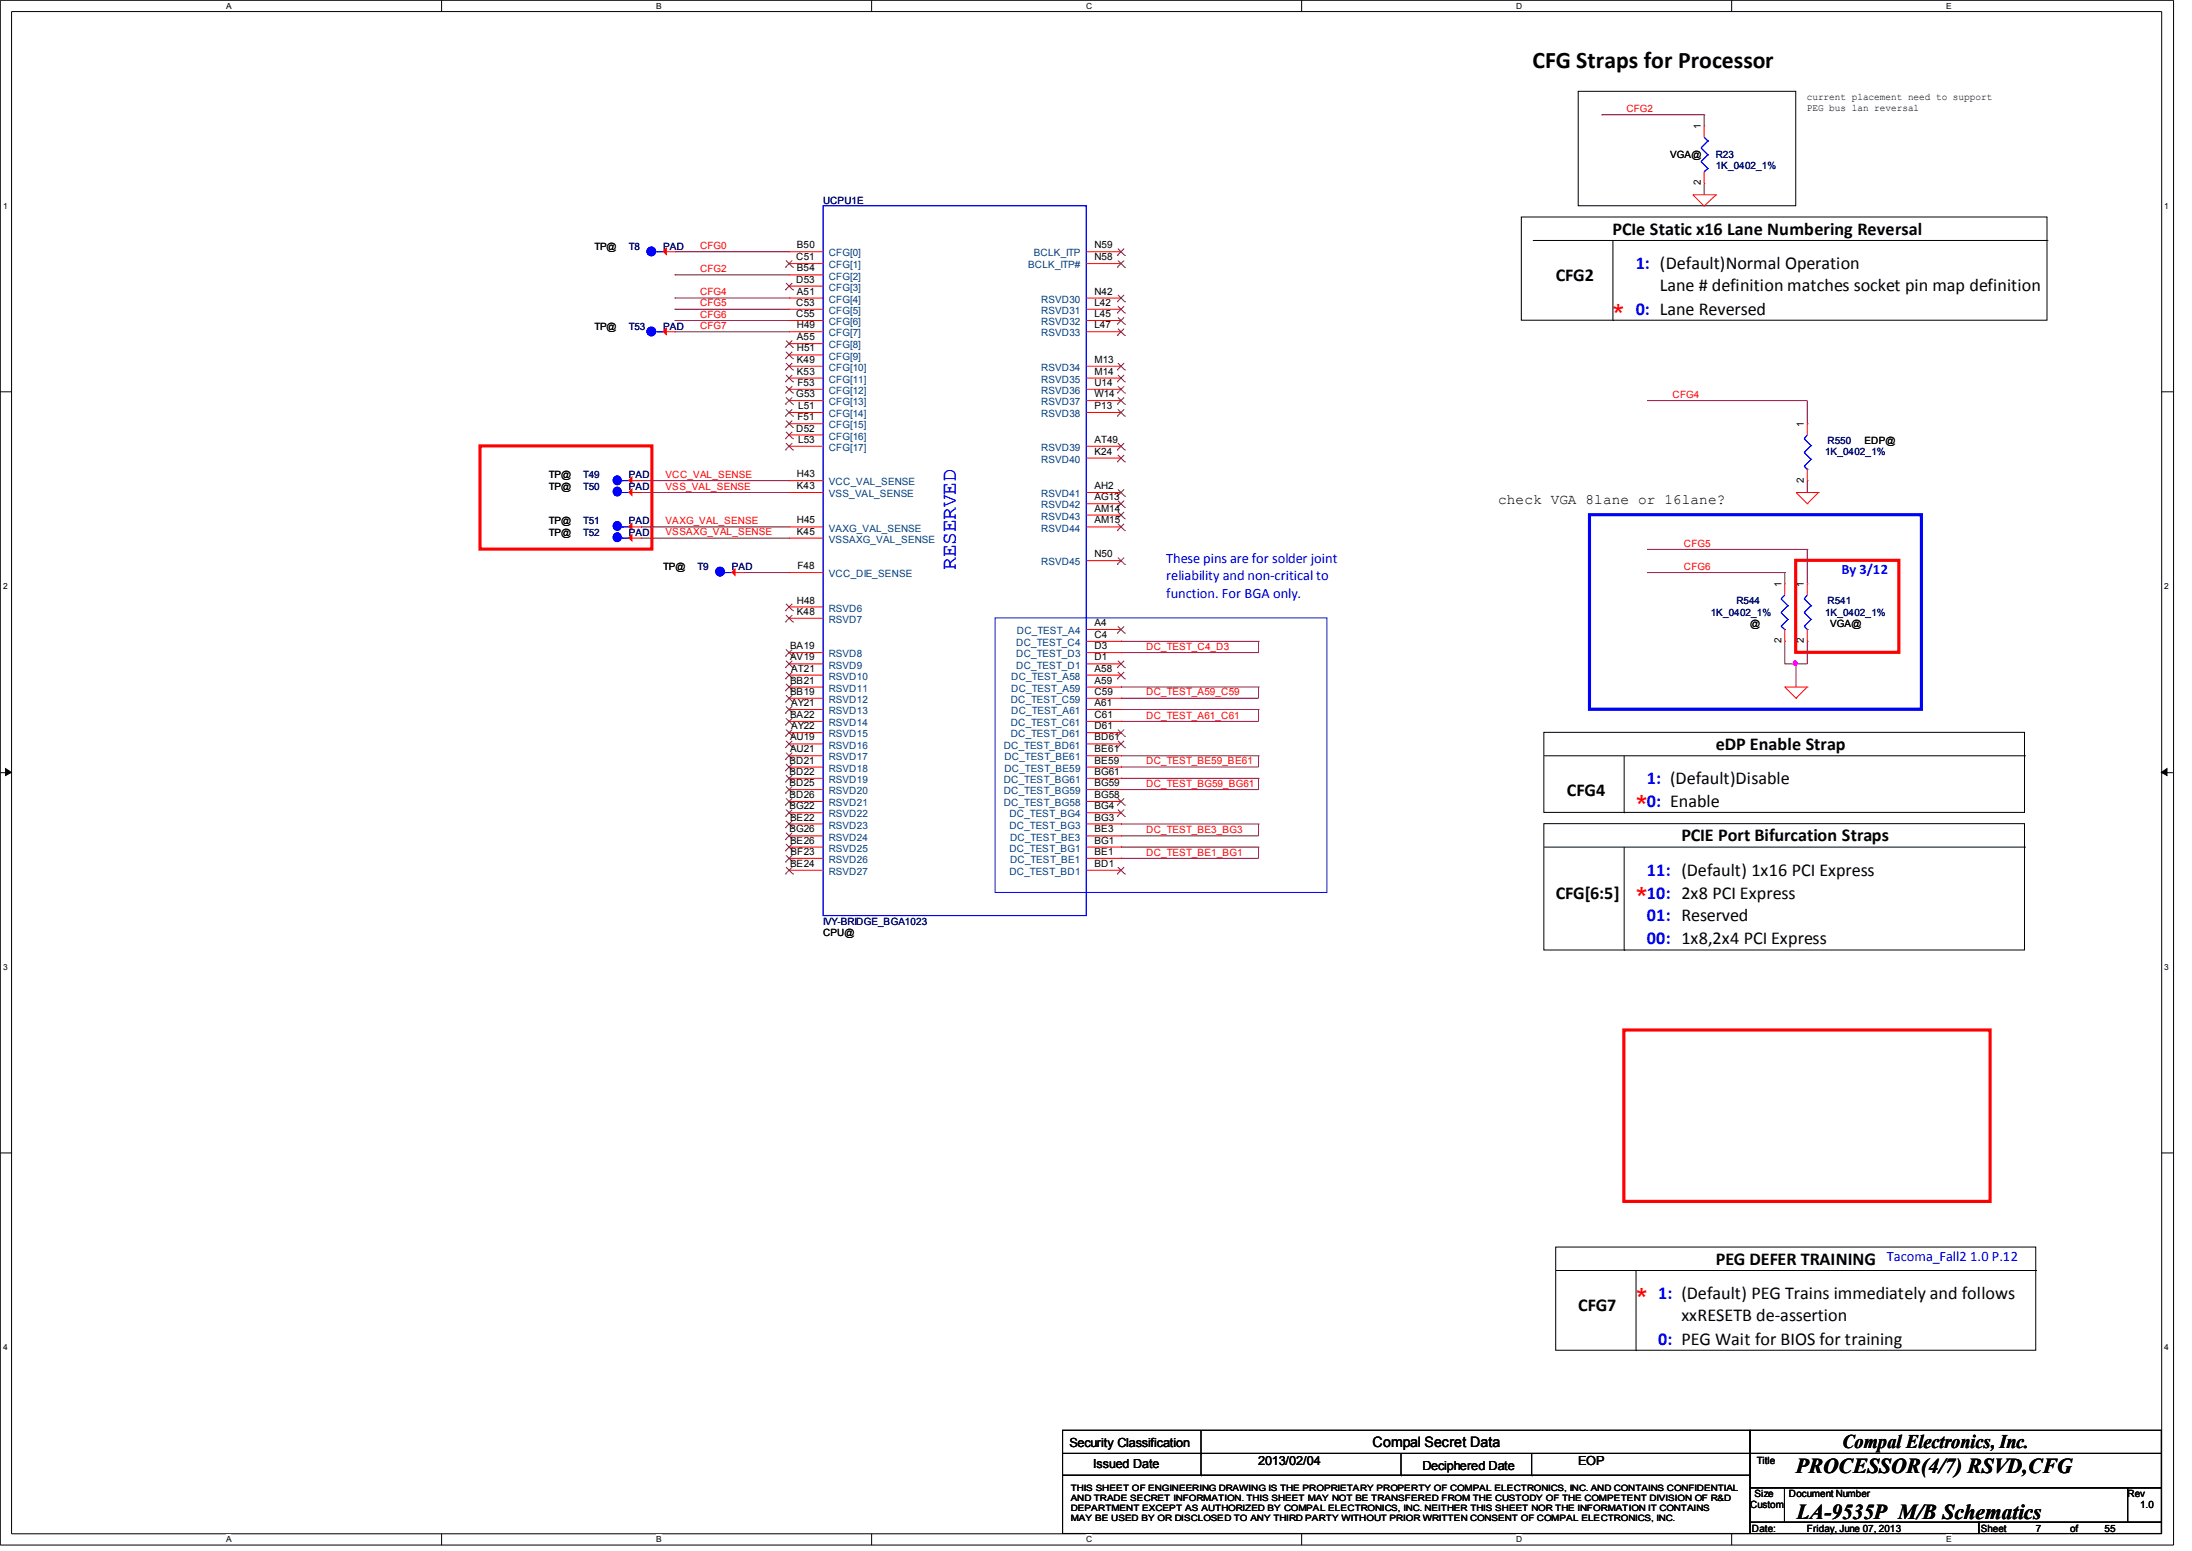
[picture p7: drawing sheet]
<svg xmlns="http://www.w3.org/2000/svg" width="297mm" height="210mm" viewBox="0 0 297 210" stroke-linecap="round" stroke-linejoin="round" font-family="sans-serif">
<path d="M0 0h294.4v209.2h-294.4zM1.6 1.6h291.2v206h-291.2z" fill="none" stroke="#000" stroke-width=".14"/>
<g fill="#fff">
<path d="M30.6 .2h.6v1.2h-.6z"/>
<path d="M30.6 207.8h.6v1.2h-.6z"/>
</g>
<path d="M59.8 0v1.6M59.8 207.6v1.6" fill="none" stroke="#000" stroke-width=".14"/>
<g fill="#fff">
<path d="M88.9 .2h.7v1.2h-.7z"/>
<path d="M88.9 207.8h.7v1.2h-.7z"/>
</g>
<path d="M118.1 0v1.6M118.1 207.6v1.6" fill="none" stroke="#000" stroke-width=".14"/>
<g fill="#fff">
<path d="M147.2 .2h.7v1.2h-.7z"/>
<path d="M147.2 207.8h.7v1.2h-.7z"/>
</g>
<path d="M176.3 0v1.6M176.3 207.6v1.6" fill="none" stroke="#000" stroke-width=".14"/>
<g fill="#fff">
<path d="M205.4 .2h.8v1.2h-.8z"/>
<path d="M205.4 207.8h.8v1.2h-.8z"/>
</g>
<path d="M234.6 0v1.6M234.6 207.6v1.6" fill="none" stroke="#000" stroke-width=".14"/>
<g fill="#fff">
<path d="M263.7 .2h.6v1.2h-.6z"/>
<path d="M263.7 207.8h.6v1.2h-.6z"/>
<path d="M.4 27.3h.6v1.2h-.6z"/>
<path d="M293.2 27.3h.6v1.2h-.6z"/>
<path d="M.4 78.7h.6v1.3h-.6z"/>
<path d="M293.2 78.7h.6v1.3h-.6z"/>
</g>
<path d="M0 53h1.6M292.8 53h1.5" fill="none" stroke="#000" stroke-width=".14"/>
<g fill="#fff">
<path d="M.4 130.3h.6v1.3h-.6z"/>
<path d="M293.2 130.3h.6v1.3h-.6z"/>
</g>
<path d="M0 104.6h1.6M292.8 104.6h1.5" fill="none" stroke="#000" stroke-width=".14"/>
<path d="M.8 104.1l.7 .5-.7 .4zM292.8 104.6l.7-.5v.9z" fill="#000" stroke="#000" stroke-width=".14"/>
<g fill="#fff">
<path d="M.4 181.8h.6v1.2h-.6z"/>
<path d="M293.2 181.8h.6v1.2h-.6z"/>
</g>
<g fill="none" stroke="#000" stroke-width=".14">
<path d="M213.8 12.4h29.4v15.5h-29.4zM206.1 29.4h71.2v13.9h-71.2zM207.6 32.6h69.7M218.5 32.6v10.8M277.3 32.6h.1M218.5 43.4h.1M209.1 99.1h65.1v10.9h-65.1zM209.1 111.5h65.1v17.1h-65.1zM209.2 114.7h65.1M209.2 102.3h65.1M220 110h.1M220 102.3v7.7"/>
<path d="M220 114.7v14M274.3 114.7h.1M274.3 102.3h.1M220 128.7h.1M0 156.1h1.6M292.8 156.1h1.5M210.7 168.8h65.1v14h-65.1zM210.8 172h65M221.6 172v10.8M275.8 172h.1M143.9 193.6h93.2v3.2h-93.2zM143.9 196.8h93.2v2.9h-93.2z"/>
<path d="M143.9 199.7h93.2v7.9h-93.2zM162.7 196.8h.1M162.7 199.8h.1M162.7 193.7v6.1M189.8 199.8h.1M189.8 196.8v3M207.5 199.8h.1M207.5 196.8v3M221.6 182.8h.1M237.1 193.6h55.7v3.2h-55.7zM237.1 196.8h55.7v4.6h-55.7zM237.1 201.4h4.6v4.7h-4.6z"/>
<path d="M237.1 206.1h31v1.5h-31zM241.7 201.4h46.5v4.7h-46.5zM268.1 206.1h24.7v1.5h-24.7zM288.2 201.4h4.6v4.7h-4.6z"/>
</g>
<g fill="none" stroke="#00f" stroke-width=".14">
<path d="M230.8 18.6l.6 .5M231.4 19.1h.1M231.4 19.1l-1 .9M88.9 34.1h.1M88.9 34.1h1M111.5 27.9h35.7v96.1h-35.7zM230.4 20h.1M230.4 21.9h.1M230.4 20l1 1M230.4 21.9l1 .9M230.8 23.2h.1M231.4 21h.1"/>
<path d="M231.4 22.8h.1M231.4 21l-1 .9M231.4 22.8l-.6 .4M88.9 44.9h.1M88.9 44.9h1M244.4 59.4h.1M244.4 59.4l.9 .9M244.8 58.9l-.4 .5M84.3 65.1h.1M84.3 66.7h.1M84.3 71.3h.1M84.3 72.9h.1"/>
<path d="M84.3 65.1h.9M84.3 66.7h.9M84.3 71.3h.9M84.3 72.9h.9M98.3 77.5h.1M98.3 77.5h.9M244.4 61.3h.1M244.4 63.1h.1M244.4 61.3l.9 .9M244.4 63.1l.4 .4M244.8 63.5h.1M245.3 60.3h.1"/>
<path d="M245.3 62.2h.1M245.3 60.3l-.9 1M245.3 62.2l-.9 .9M134.8 83.7h44.9v37.1h-44.9zM241.3 81.1h.1M241.3 82.9h.1M241.3 84.8h.1M241.3 81.1l.9 .9M241.3 82.9l.9 1M241.3 84.8l.5 .4M241.8 85.2h.1M241.8 80.6l-.5 .5"/>
<path d="M242.2 82h.1M242.2 83.9h.1M242.2 82l-.9 .9M242.2 83.9l-.9 .9M244.4 81.1h.1M244.4 82.9h.1M244.4 84.8h.1M244.4 81.1l.9 .9M244.4 82.9l.9 1M244.4 84.8l.4 .4M244.8 85.2h.1M244.8 80.6l-.4 .5"/>
<path d="M245.3 82h.1M245.3 83.9h.1M245.3 82l-.9 .9M245.3 83.9l-.9 .9"/>
</g>
<path d="M215.3 69.7h45v26.3h-45z" fill="none" stroke="#00f" stroke-width=".42"/>
<path d="M65 60.4h23.3v13.9h-23.3zM243.2 75.9h14v12.4h-14zM220 139.4h49.6v23.2h-49.6z" fill="none" stroke="#f00" stroke-width=".42"/>
<g fill="none" stroke="#800040" stroke-width=".14">
<path d="M217 15.5h.1M217 15.5h13.8M230.8 15.5h.1M230.8 15.5v1.6M91.4 34.1h.1M91.4 37.2h.1M91.4 34.1h15.5M91.4 37.2h15.5M230.8 24.8h.1M230.8 24.8v1.6M91.4 41.9h.1M91.4 40.3h.1"/>
<path d="M91.4 44.9h.1M91.4 43.4h.1M91.4 41.9h15.5M91.4 40.3h15.5M91.4 44.9h15.5M91.4 43.4h15.5M223.1 54.2h.1M223.1 54.2h21.7v3.2M244.8 57.4h.1M86.8 65.1h.1M86.8 71.3h.1M86.8 66.7h.1"/>
<path d="M86.8 72.9h.1M86.8 65.1h20.1M86.8 71.3h20.1M86.8 66.7h20.1M86.8 72.9h20.1M100.7 77.5h.1M100.7 77.5h6.2M223.1 74.4h.1M223.1 77.5h.1M223.1 74.4h21.7M223.1 77.5h18.7M241.8 77.5h.1"/>
<path d="M241.8 77.5v1.5M244.8 74.4h.1M244.8 65.1h.1M244.8 65.1v1.6M244.8 74.4v4.6M151.8 93h.1M151.8 94.5h.1M151.8 86.8h.1M151.8 96.1h.1M151.8 88.3h.1M151.8 97.7h.1M151.8 93h18.7"/>
<path d="M151.8 86.8h18.7M151.8 96.1h18.7M170.5 93h.1M170.5 86.8h.1M170.5 96.1h.1M170.5 86.8v1.5h-18.7M170.5 93v1.5h-18.7M170.5 96.1v1.6h-18.7M241.8 89.9h.1M241.8 86.8h.1M241.8 86.8v3.1M243.3 89.9h.1"/>
<path d="M243.3 89.9v3.1M244.8 86.8h.1M244.8 86.8v3.1h-3M151.8 103.8h.1M151.8 113.2h.1M151.8 116.2h.1M151.8 102.3h.1M151.8 114.7h.1M151.8 111.5h.1M151.8 105.4h.1M151.8 106.9h.1M151.8 102.3h18.7"/>
<path d="M151.8 114.7h18.7M151.8 111.5h18.7M151.8 105.4h18.7M170.5 114.7h.1M170.5 102.3h.1M170.5 111.5h.1M170.5 105.4h.1M170.5 102.3v1.5h-18.7M170.5 111.5v1.7h-18.7M170.5 114.7v1.5h-18.7M170.5 105.4v1.5h-18.7"/>
</g>
<circle cx="243.1" cy="89.8" r=".28" fill="#f0f" stroke="#f0f" stroke-width=".14"/>
<g fill="none" stroke="#f00" stroke-width=".14">
<path d="M230.8 17.1h.1M230.8 17.1v1.5M89.9 34.1h1.5M91.4 34.1h.1M106.9 34.1h.1M106.9 35.7h.1M106.9 37.2h.1M106.9 38.7h.1M106.9 34.1h4.6M106.9 35.7h4.6M106.9 37.2h4.6M106.9 38.7h4.6"/>
<path d="M147.2 34.1h4.6M147.2 35.7h4.6M151.8 34.1h.1M151.8 35.7h.1M229.3 26.4h.1M229.3 26.4h3.2M229.3 26.4l1.5 1.5M230.8 27.9h.1M230.8 24.8h.1M230.8 23.2v1.6M232.5 26.4h.1M232.5 26.4l-1.7 1.5"/>
<path d="M89.9 44.9h1.5M91.4 44.9h.1M106.9 40.3h.1M106.9 41.9h.1M106.9 43.4h.1M106.9 44.9h.1M106.9 46.5h.1M106.9 48h.1M106.9 49.6h.1M106.9 51.2h.1M106.9 52.7h.1M106.9 54.2h.1"/>
<path d="M106.9 55.8h.1M106.9 57.4h.1M106.9 58.9h.1M106.9 40.3h4.6M106.9 41.9h4.6M106.9 43.4h4.6M106.9 44.9h4.6M106.9 46.5h4.6M106.9 48h4.6M106.9 49.6h4.6M106.9 51.2h4.6M106.9 52.7h4.6"/>
<path d="M106.9 54.2h4.6M106.9 55.8h4.6M106.9 57.4h4.6M106.9 58.9h4.6M147.2 40.3h4.6M147.2 41.9h4.6M147.2 43.4h4.6M147.2 44.9h4.6M147.2 49.6h4.6M147.2 51.2h4.6M147.2 52.7h4.6M147.2 54.2h4.6"/>
<path d="M147.2 55.8h4.6M151.8 40.3h.1M151.8 41.9h.1M151.8 43.4h.1M151.8 44.9h.1M151.8 49.6h.1M151.8 51.2h.1M151.8 52.7h.1M151.8 54.2h.1M151.8 55.8h.1M244.8 57.4h.1M244.8 57.4v1.5"/>
<path d="M85.2 66.7h1.6M85.2 65.1h1.6M85.2 71.3h1.6M85.2 72.9h1.6M86.8 65.1h.1M86.8 66.7h.1M86.8 71.3h.1M86.8 72.9h.1M99.2 77.5h1.5M100.7 77.5h.1M106.9 60.4h.1M106.9 65.1h.1"/>
<path d="M106.9 66.7h.1M106.9 71.3h.1M106.9 72.9h.1M106.9 77.5h.1M106.9 66.7h4.6M106.9 65.1h4.6M106.9 71.3h4.6M106.9 77.5h4.6M106.9 60.4h4.6M106.9 72.9h4.6M147.2 66.7h4.6M147.2 71.3h4.6"/>
<path d="M147.2 60.4h4.6M147.2 68.2h4.6M147.2 69.7h4.6M147.2 75.9h4.6M147.2 62h4.6M151.8 66.7h.1M151.8 68.2h.1M151.8 69.7h.1M151.8 71.3h.1M151.8 75.9h.1M151.8 60.4h.1M151.8 62h.1"/>
<path d="M241.8 79h.1M241.8 79v1.6M243.3 66.7h.1M243.3 66.7h3M243.3 66.7l1.5 1.5M244.8 68.2h.1M244.8 65.1h.1M244.8 79h.1M244.8 63.5v1.6M244.8 79v1.6M246.3 66.7h.1M246.3 66.7l-1.5 1.5"/>
<path d="M106.9 88.3h.1M106.9 89.9h.1M106.9 91.4h.1M106.9 93h.1M106.9 94.5h.1M106.9 96.1h.1M106.9 97.7h.1M106.9 99.2h.1M106.9 82.2h.1M106.9 83.7h.1M106.9 93h4.6M106.9 91.4h4.6"/>
<path d="M106.9 96.1h4.6M106.9 94.5h4.6M106.9 97.7h4.6M106.9 89.9h4.6M106.9 88.3h4.6M106.9 99.2h4.6M106.9 82.2h4.6M106.9 83.7h4.6M147.2 93h4.6M147.2 85.2h4.6M147.2 91.4h4.6M147.2 96.1h4.6"/>
<path d="M147.2 86.8h4.6M147.2 94.5h4.6M147.2 97.7h4.6M147.2 89.9h4.6M147.2 88.3h4.6M147.2 99.2h4.6M151.8 85.2h.1M151.8 91.4h.1M151.8 93h.1M151.8 96.1h.1M151.8 86.8h.1M151.8 94.5h.1"/>
<path d="M151.8 97.7h.1M151.8 89.9h.1M151.8 88.3h.1M151.8 99.2h.1M241.8 93h.1M241.8 86.8h.1M241.8 93h3M241.8 93l1.5 1.5M241.8 85.2v1.6M243.3 94.5h.1M244.8 93h.1M244.8 86.8h.1"/>
<path d="M244.8 93l-1.5 1.5M244.8 85.2v1.6M106.9 100.7h.1M106.9 102.3h.1M106.9 103.8h.1M106.9 105.4h.1M106.9 106.9h.1M106.9 108.5h.1M106.9 110h.1M106.9 111.5h.1M106.9 113.2h.1M106.9 114.7h.1"/>
<path d="M106.9 116.2h.1M106.9 117.8h.1M106.9 117.8h4.6M106.9 100.7h4.6M106.9 116.2h4.6M106.9 113.2h4.6M106.9 103.8h4.6M106.9 102.3h4.6M106.9 114.7h4.6M106.9 111.5h4.6M106.9 110h4.6M106.9 108.5h4.6"/>
<path d="M106.9 106.9h4.6M106.9 105.4h4.6M147.2 117.8h4.6M147.2 100.7h4.6M147.2 116.2h4.6M147.2 113.2h4.6M147.2 103.8h4.6M147.2 102.3h4.6M147.2 114.7h4.6M147.2 111.5h4.6M147.2 110h4.6M147.2 108.5h4.6"/>
<path d="M147.2 106.9h4.6M147.2 105.4h4.6M151.8 117.8h.1M151.8 100.7h.1M151.8 116.2h.1M151.8 113.2h.1M151.8 103.8h.1M151.8 102.3h.1M151.8 114.7h.1M151.8 111.5h.1M151.8 110h.1M151.8 108.5h.1"/>
<path d="M151.8 106.9h.1M151.8 105.4h.1"/>
</g>
<g fill="#00f" stroke="#00f" stroke-width=".14">
<circle cx="83.6" cy="65" r=".57"/>
<circle cx="83.6" cy="66.5" r=".57"/>
<circle cx="83.6" cy="71.2" r=".57"/>
<circle cx="97.5" cy="77.4" r=".59"/>
<circle cx="88.2" cy="34" r=".59"/>
<circle cx="83.6" cy="72.7" r=".57"/>
<circle cx="88.2" cy="44.9" r=".59"/>
</g>
<g fill="#f00" stroke="#f00" stroke-width=".14">
<path d="M85.2 65l.4-.4v.8z"/>
<path d="M85.2 66.6l.4-.4v.9z"/>
<path d="M85.2 71.3l.4-.4v.8z"/>
<path d="M99.1 77.5l.5-.5v.9z"/>
<path d="M89.8 34l.5-.4v.9z"/>
<path d="M85.2 72.8l.4-.4v.8z"/>
<path d="M89.8 44.9l.5-.5v.9z"/>
</g>
<g fill="none" stroke="#804000" stroke-width=".14">
<path d="M106.4 36.2h.1M106.4 39.2h.1M106.5 35.3l.9 .9M106.5 38.3l.9 .9M107.3 35.3l-.9 .9M107.3 38.3l-.9 .9M107.4 36.2h.1M107.4 39.2h.1M151.3 34.6h.1M151.3 36.2h.1M151.4 39.9l1 1M151.4 33.7l1 .9"/>
<path d="M151.4 35.3l1 .9M152.3 39.9l-1 1M152.3 33.7l-1 .9M152.3 35.3l-1 .9M152.4 34.6h.1M152.4 36.2h.1M106.4 47h.1M106.4 48.6h.1M106.4 50.1h.1M106.4 51.7h.1M106.4 53.2h.1M106.4 54.7h.1"/>
<path d="M106.4 56.3h.1M106.4 57.9h.1M106.4 59.4h.1M106.5 46.1l.9 .9M106.5 47.6l.9 1M106.5 49.1l.9 1M106.5 50.8l.9 .9M106.5 52.3l.9 .9M106.5 53.8l.9 .9M106.5 55.4l.9 .9M106.5 56.9l.9 1M106.5 58.5l.9 .9"/>
<path d="M106.5 60l.9 .9M107.3 46.1l-.9 .9M107.3 47.6l-.9 1M107.3 49.1l-.9 1M107.3 50.8l-.9 .9M107.3 52.3l-.9 .9M107.3 53.8l-.9 .9M107.3 55.4l-.9 .9M107.3 56.9l-.9 1M107.3 58.5l-.9 .9M107.3 60l-.9 .9M107.4 47h.1"/>
<path d="M107.4 48.6h.1M107.4 50.1h.1M107.4 51.7h.1M107.4 53.2h.1M107.4 54.7h.1M107.4 56.3h.1M107.4 57.9h.1M107.4 59.4h.1M151.3 40.9h.1M151.3 42.4h.1M151.3 43.9h.1M151.3 45.4h.1"/>
<path d="M151.3 50.1h.1M151.3 51.7h.1M151.3 53.2h.1M151.3 54.7h.1M151.3 56.3h.1M151.4 41.4l1 1M151.4 43l1 .9M151.4 44.5l1 .9M151.4 49.1l1 1M151.4 50.8l1 .9M151.4 52.3l1 .9M151.4 53.8l1 .9"/>
<path d="M151.4 55.4l1 .9M151.4 60l1 .9M152.3 43l-1 .9M152.3 44.5l-1 .9M152.3 49.1l-1 1M152.3 53.8l-1 .9M152.3 60l-1 .9M152.3 41.4l-1 1M152.3 50.8l-1 .9M152.3 52.3l-1 .9M152.3 55.4l-1 .9M152.4 40.9h.1"/>
<path d="M152.4 42.4h.1M152.4 43.9h.1M152.4 45.4h.1M152.4 50.1h.1M152.4 51.7h.1M152.4 53.2h.1M152.4 54.7h.1M152.4 56.3h.1M106.4 60.9h.1M107.4 60.9h.1M151.3 67.2h.1M151.3 68.7h.1"/>
<path d="M151.3 70.2h.1M151.3 71.8h.1M151.3 76.4h.1M151.3 60.9h.1M151.3 62.5h.1M151.4 66.3l1 .9M151.4 67.8l1 .9M151.4 69.3l1 .9M151.4 70.9l1 .9M151.4 75.5l1 .9M151.4 61.6l1 .9M152.3 66.3l-1 .9"/>
<path d="M152.3 67.8l-1 .9M152.3 69.3l-1 .9M152.3 70.9l-1 .9M152.3 75.5l-1 .9M152.3 61.6l-1 .9M152.4 67.2h.1M152.4 68.7h.1M152.4 70.2h.1M152.4 71.8h.1M152.4 76.4h.1M152.4 60.9h.1M152.4 62.5h.1"/>
<path d="M106.4 88.9h.1M106.4 90.4h.1M106.4 91.9h.1M106.4 93.5h.1M106.4 95h.1M106.4 96.6h.1M106.4 98.2h.1M106.4 99.7h.1M106.4 82.7h.1M106.4 84.2h.1M106.5 87.9l.9 1M106.5 89.5l.9 .9"/>
<path d="M106.5 91l.9 .9M106.5 92.6l.9 .9M106.5 94.1l.9 .9M106.5 95.6l.9 1M106.5 97.2l.9 1M106.5 98.8l.9 .9M106.5 81.7l.9 1M106.5 83.3l.9 .9M107.3 87.9l-.9 1M107.3 89.5l-.9 .9M107.3 91l-.9 .9M107.3 92.6l-.9 .9"/>
<path d="M107.3 94.1l-.9 .9M107.3 95.6l-.9 1M107.3 97.2l-.9 1M107.3 98.8l-.9 .9M107.3 81.7l-.9 1M107.3 83.3l-.9 .9M107.4 88.9h.1M107.4 90.4h.1M107.4 91.9h.1M107.4 93.5h.1M107.4 95h.1M107.4 96.6h.1"/>
<path d="M107.4 98.2h.1M107.4 99.7h.1M107.4 82.7h.1M107.4 84.2h.1M151.3 85.7h.1M151.3 91.9h.1M151.3 90.4h.1M151.3 99.7h.1M151.4 84.8l1 .9M151.4 91l1 .9M151.4 89.5l1 .9M151.4 98.8l1 .9"/>
<path d="M152.3 84.8l-1 .9M152.3 91l-1 .9M152.3 89.5l-1 .9M152.3 98.8l-1 .9M152.4 85.7h.1M152.4 91.9h.1M152.4 90.4h.1M152.4 99.7h.1M106.4 101.2h.1M106.4 102.8h.1M106.4 104.4h.1M106.4 105.9h.1"/>
<path d="M106.4 107.4h.1M106.4 109h.1M106.4 110.5h.1M106.4 112.1h.1M106.4 113.7h.1M106.4 115.2h.1M106.4 116.7h.1M106.4 118.3h.1M106.5 100.3l.9 .9M106.5 101.9l.9 .9M106.5 103.4l.9 1M106.5 104.9l.9 1"/>
<path d="M106.5 106.5l.9 .9M106.5 108.1l.9 .9M106.5 109.6l.9 .9M106.5 111.1l.9 1M106.5 112.7l.9 1M106.5 114.3l.9 .9M106.5 115.8l.9 .9M106.5 117.4l.9 .9M107.3 112.7l-.9 1M107.3 100.3l-.9 .9M107.3 101.9l-.9 .9M107.3 103.4l-.9 1"/>
<path d="M107.3 104.9l-.9 1M107.3 106.5l-.9 .9M107.3 108.1l-.9 .9M107.3 109.6l-.9 .9M107.3 111.1l-.9 1M107.3 114.3l-.9 .9M107.3 115.8l-.9 .9M107.3 117.4l-.9 .9M107.4 101.2h.1M107.4 102.8h.1M107.4 104.4h.1M107.4 105.9h.1"/>
<path d="M107.4 107.4h.1M107.4 109h.1M107.4 110.5h.1M107.4 112.1h.1M107.4 113.7h.1M107.4 115.2h.1M107.4 116.7h.1M107.4 118.3h.1M151.3 118.3h.1M151.3 101.2h.1M151.3 110.5h.1M151.3 109h.1"/>
<path d="M151.4 117.4l1 .9M151.4 100.3l1 .9M151.4 109.6l1 .9M151.4 108.1l1 .9M152.3 117.4l-1 .9M152.3 100.3l-1 .9M152.3 109.6l-1 .9M152.3 108.1l-1 .9M152.4 118.3h.1M152.4 101.2h.1M152.4 110.5h.1M152.4 109h.1"/>
</g>
<g font-size="4.1" fill="#f00">
<text x="218.4" y="44.1">*</text>
<text x="221.6" y="110.7">*</text>
<text x="221.6" y="123.1">*</text>
<text x="221.6" y="177.3">*</text>
</g>
<text font-size="3.2" x="207.6" y="9.2">CFG Straps for Processor</text>
<g font-size="2.9">
<text x="243.2" y="199.5">PROCESSOR(4/7) RSVD,CFG</text>
<text x="243.4" y="205.7">LA-9535P M/B Schematics</text>
</g>
<text font-size="2.8" fill="#00f" x="129.5" y="77.1" transform="rotate(-90 129.5 77.1)">RESERVED</text>
<text font-size="2.6" x="249.6" y="196.1">Compal Electronics, Inc.</text>
<g font-size="2.5">
<text x="218.4" y="31.8">PCIe Static x16 Lane Numbering Reversal</text>
<text x="210.7" y="38">CFG2</text>
<text x="224.8" y="39.5">Lane # definition matches socket pin map definition</text>
<text x="232.4" y="101.5">eDP Enable Strap</text>
<text x="212.3" y="107.7">CFG4</text>
<text x="227.8" y="113.9">PCIE Port Bifurcation Straps</text>
<text x="210.7" y="121.7">CFG[6:5]</text>
<text x="232.4" y="171.2">PEG DEFER TRAINING</text>
<text x="213.8" y="177.5">CFG7</text>
<text x="227.8" y="178.9">xxRESETB de-assertion</text>
</g>
<g font-size="2.5" fill="#00f">
<text x="221.6" y="36.4">1: (Default)Normal Operation</text>
<text x="221.6" y="42.7">0: Lane Reversed</text>
<text x="223.1" y="106.2">1: (Default)Disable</text>
<text x="223.1" y="109.2">0: Enable</text>
<text x="223.1" y="118.5">11: (Default) 1x16 PCI Express</text>
<text x="223.1" y="121.7">10: 2x8 PCI Express</text>
<text x="223.1" y="124.7">01: Reserved</text>
<text x="223.1" y="127.8">00: 1x8,2x4 PCI Express</text>
<text x="224.6" y="175.9">1: (Default) PEG Trains immediately and follows</text>
<text x="224.6" y="182.1">0: PEG Wait for BIOS for training</text>
</g>
<g font-size="1.9">
<text x="202.9" y="68.2">check VGA 8lane or 16lane?</text>
<text x="185.9" y="195.9">Compal Secret Data</text>
</g>
<g font-size="1.9" fill="#00f">
<text x="158" y="76.2">These pins are for solder joint</text>
<text x="249.4" y="77.7">By 3/12</text>
<text x="158" y="78.6">reliability and non-critical to</text>
<text x="158" y="80.9">function. For BGA only.</text>
<text x="255.6" y="170.7">Tacoma_Fall2 1.0 P.12</text>
</g>
<g font-size="1.7">
<text x="144.9" y="195.9">Security Classification</text>
<text x="148.1" y="198.8">Issued Date</text>
<text x="170.4" y="198.4">2013/02/04</text>
<text x="192.7" y="199">Deciphered Date</text>
<text x="213.8" y="198.4">EOP</text>
</g>
<g font-size="1.4" fill="#f00">
<text x="220.3" y="15.2">CFG2</text>
<text x="94.8" y="33.7">CFG0</text>
<text x="94.8" y="41.5">CFG5</text>
<text x="94.8" y="40">CFG4</text>
<text x="94.8" y="36.8">CFG2</text>
<text x="94.8" y="44.5">CFG7</text>
<text x="94.8" y="43">CFG6</text>
<text x="226.6" y="53.8">CFG4</text>
<text x="90.2" y="64.7">VCC_VAL_SENSE</text>
<text x="90.2" y="71">VAXG_VAL_SENSE</text>
<text x="90.2" y="66.3">VSS_VAL_SENSE</text>
<text x="90.2" y="72.5">VSSAXG_VAL_SENSE</text>
<text x="228.1" y="74">CFG5</text>
<text x="228.1" y="77.1">CFG6</text>
<text x="155.3" y="88">DC_TEST_C4_D3</text>
<text x="155.3" y="94.1">DC_TEST_A59_C59</text>
<text x="155.3" y="97.3">DC_TEST_A61_C61</text>
<text x="155.3" y="103.5">DC_TEST_BE59_BE61</text>
<text x="155.3" y="106.5">DC_TEST_BG59_BG61</text>
<text x="155.3" y="112.8">DC_TEST_BE3_BG3</text>
<text x="155.3" y="115.8">DC_TEST_BE1_BG1</text>
</g>
<g font-size="1.4">
<text x="244.7" y="13.5">current placement need to support</text>
<text x="244.7" y="15.1">PEG bus lan reversal</text>
<text x="226.2" y="21.4">VGA@</text>
<text x="80.5" y="33.8">TP@</text>
<text x="107.9" y="35.2">C51</text>
<text x="107.9" y="33.6">B50</text>
<text x="148.2" y="35.2">N58</text>
<text x="148.3" y="33.6">N59</text>
<text x="107.9" y="38.3">D53</text>
<text x="107.9" y="41.4">C53</text>
<text x="107.9" y="36.7">B54</text>
<text x="107.9" y="39.9">A51</text>
<text x="148.3" y="39.9">N42</text>
<text x="148.3" y="41.4">L42</text>
<text x="80.5" y="44.6">TP@</text>
<text x="107.9" y="42.9">C55</text>
<text x="107.9" y="44.4">H49</text>
<text x="107.9" y="46.1">A55</text>
<text x="107.9" y="47.6">H51</text>
<text x="148.3" y="42.9">L45</text>
<text x="148.3" y="44.4">L47</text>
<text x="107.9" y="53.8">G53</text>
<text x="107.9" y="49.1">K49</text>
<text x="107.9" y="50.7">K53</text>
<text x="108" y="52.2">F53</text>
<text x="148.3" y="49.1">M13</text>
<text x="148.3" y="50.7">M14</text>
<text x="148.3" y="52.2">U14</text>
<text x="148.3" y="53.8">W14</text>
<text x="107.9" y="58.4">D52</text>
<text x="108" y="56.9">F51</text>
<text x="108.1" y="55.4">L51</text>
<text x="108.1" y="59.9">L53</text>
<text x="148.3" y="55.4">P13</text>
<text x="148.3" y="59.9">AT49</text>
<text x="74.3" y="64.8">TP@</text>
<text x="107.9" y="64.6">H43</text>
<text x="148.3" y="61.6">K24</text>
<text x="252.6" y="60.1">EDP@</text>
<text x="74.3" y="66.3">TP@</text>
<text x="74.3" y="71">TP@</text>
<text x="107.9" y="66.2">K43</text>
<text x="107.9" y="70.9">H45</text>
<text x="148.3" y="66.2">AH2</text>
<text x="148.3" y="67.7">AG13</text>
<text x="148.3" y="69.3">AM14</text>
<text x="148.3" y="70.9">AM15</text>
<text x="74.3" y="72.6">TP@</text>
<text x="89.8" y="77.1">TP@</text>
<text x="107.9" y="72.4">K45</text>
<text x="108" y="77">F48</text>
<text x="148.3" y="75.4">N50</text>
<text x="107.9" y="81.7">H48</text>
<text x="107.9" y="83.2">K48</text>
<text x="107" y="87.9">BA19</text>
<text x="107" y="89.4">AV19</text>
<text x="148.2" y="84.8">A4</text>
<text x="148.2" y="86.4">C4</text>
<text x="148.2" y="89.4">D1</text>
<text x="148.2" y="87.9">D3</text>
<text x="237.1" y="84.9">@</text>
<text x="247.9" y="84.9">VGA@</text>
<text x="107" y="92.5">BB21</text>
<text x="107" y="94.1">BB19</text>
<text x="107.2" y="90.9">AT21</text>
<text x="107.2" y="95.6">AY21</text>
<text x="148.3" y="94.1">C59</text>
<text x="148.3" y="90.9">A58</text>
<text x="148.3" y="92.5">A59</text>
<text x="148.3" y="95.6">A61</text>
<text x="107" y="97.2">BA22</text>
<text x="107" y="100.2">AU19</text>
<text x="107" y="101.9">AU21</text>
<text x="107.2" y="98.7">AY22</text>
<text x="148.2" y="100.2">BD61</text>
<text x="148.2" y="101.9">BE61</text>
<text x="148.3" y="97.2">C61</text>
<text x="148.3" y="98.7">D61</text>
<text x="106.9" y="103.4">BD21</text>
<text x="106.9" y="104.9">BD22</text>
<text x="106.9" y="106.4">BD25</text>
<text x="148.2" y="103.4">BE59</text>
<text x="148.2" y="106.4">BG59</text>
<text x="148.2" y="104.9">BG61</text>
<text x="106.9" y="108">BD26</text>
<text x="106.9" y="109.6">BG22</text>
<text x="106.9" y="112.7">BG26</text>
<text x="107" y="111.1">BE22</text>
<text x="148.2" y="108">BG58</text>
<text x="148.3" y="111.1">BG3</text>
<text x="148.3" y="109.6">BG4</text>
<text x="148.3" y="112.7">BE3</text>
<text x="107" y="114.2">BE26</text>
<text x="107" y="117.3">BE24</text>
<text x="107.1" y="115.7">BF23</text>
<text x="148.3" y="117.3">BD1</text>
<text x="148.3" y="114.2">BG1</text>
<text x="148.3" y="115.7">BE1</text>
<text x="111.5" y="126.7">CPU@</text>
<text x="237.7" y="202.7">Size</text>
<text x="238" y="198.2">Title</text>
<text x="242.3" y="202.7">Document Number</text>
<text x="288.2" y="202.7">Rev</text>
<text x="237.1" y="204.2">Custom</text>
<text x="237.3" y="207.3">Date:</text>
<text x="244.8" y="207.3">Friday, June 07, 2013</text>
<text x="268.3" y="207.3">Sheet</text>
<text x="275.8" y="207.3">7</text>
<text x="280.4" y="207.3">of</text>
<text x="285.1" y="207.3">55</text>
<text x="289.9" y="204.2">1.0</text>
</g>
<g font-size="1.4" fill="#000080">
<text x="232.4" y="21.4">R23</text>
<text x="232.4" y="22.9">1K_0402_1%</text>
<text x="111.5" y="27.6">UCPU1E</text>
<text x="85.2" y="33.8">T8</text>
<text x="89.8" y="33.8">PAD</text>
<text x="85.2" y="44.6">T53</text>
<text x="89.8" y="44.6">PAD</text>
<text x="79" y="64.8">T49</text>
<text x="85.2" y="64.8">PAD</text>
<text x="247.2" y="61.6">1K_0402_1%</text>
<text x="247.6" y="60.1">R550</text>
<text x="79" y="66.3">T50</text>
<text x="79" y="71">T51</text>
<text x="85.2" y="66.3">PAD</text>
<text x="85.2" y="71">PAD</text>
<text x="79" y="72.6">T52</text>
<text x="85.2" y="72.6">PAD</text>
<text x="94.5" y="77.1">T9</text>
<text x="99.1" y="77.1">PAD</text>
<text x="231.7" y="83.4">1K_0402_1%</text>
<text x="235.2" y="81.8">R544</text>
<text x="247.2" y="83.4">1K_0402_1%</text>
<text x="247.6" y="81.8">R541</text>
<text x="111.5" y="125.2">IVY-BRIDGE_BGA1023</text>
</g>
<g font-size="1.4" fill="#004080">
<text x="112.3" y="34.7">CFG[0]</text>
<text x="140" y="34.7">BCLK_ITP</text>
<text x="112.3" y="36.3">CFG[1]</text>
<text x="112.3" y="37.8">CFG[2]</text>
<text x="112.3" y="39.4">CFG[3]</text>
<text x="112.3" y="41">CFG[4]</text>
<text x="139.3" y="36.3">BCLK_ITP#</text>
<text x="141.1" y="41">RSVD30</text>
<text x="112.3" y="42.5">CFG[5]</text>
<text x="112.3" y="44">CFG[6]</text>
<text x="112.3" y="45.6">CFG[7]</text>
<text x="112.3" y="47.2">CFG[8]</text>
<text x="141.1" y="42.5">RSVD31</text>
<text x="141.1" y="44">RSVD32</text>
<text x="141.1" y="45.6">RSVD33</text>
<text x="112.3" y="48.7">CFG[9]</text>
<text x="112.3" y="50.2">CFG[10]</text>
<text x="112.3" y="51.8">CFG[11]</text>
<text x="112.3" y="53.3">CFG[12]</text>
<text x="141.1" y="50.2">RSVD34</text>
<text x="141.1" y="51.8">RSVD35</text>
<text x="141.1" y="53.3">RSVD36</text>
<text x="112.3" y="54.9">CFG[13]</text>
<text x="112.3" y="56.5">CFG[14]</text>
<text x="112.3" y="58">CFG[15]</text>
<text x="112.3" y="59.5">CFG[16]</text>
<text x="141.1" y="54.9">RSVD37</text>
<text x="141.1" y="56.5">RSVD38</text>
<text x="112.3" y="61">CFG[17]</text>
<text x="112.3" y="65.7">VCC_VAL_SENSE</text>
<text x="141.1" y="61">RSVD39</text>
<text x="141.1" y="62.7">RSVD40</text>
<text x="112.3" y="67.3">VSS_VAL_SENSE</text>
<text x="112.3" y="72">VAXG_VAL_SENSE</text>
<text x="141.1" y="67.3">RSVD41</text>
<text x="141.1" y="68.8">RSVD42</text>
<text x="141.1" y="70.4">RSVD43</text>
<text x="141.1" y="72">RSVD44</text>
<text x="112.3" y="73.5">VSSAXG_VAL_SENSE</text>
<text x="141.1" y="76.5">RSVD45</text>
<text x="112.3" y="78.1">VCC_DIE_SENSE</text>
<text x="112.3" y="82.8">RSVD6</text>
<text x="112.3" y="89">RSVD8</text>
<text x="112.3" y="84.3">RSVD7</text>
<text x="137.7" y="87.5">DC_TEST_C4</text>
<text x="137.7" y="89">DC_TEST_D3</text>
<text x="137.8" y="85.9">DC_TEST_A4</text>
<text x="112.3" y="90.5">RSVD9</text>
<text x="112.3" y="92">RSVD10</text>
<text x="112.3" y="93.6">RSVD11</text>
<text x="112.3" y="95.2">RSVD12</text>
<text x="136.9" y="95.2">DC_TEST_C59</text>
<text x="137" y="92">DC_TEST_A58</text>
<text x="137" y="93.6">DC_TEST_A59</text>
<text x="137.7" y="90.5">DC_TEST_D1</text>
<text x="112.3" y="96.7">RSVD13</text>
<text x="112.3" y="98.3">RSVD14</text>
<text x="112.3" y="99.8">RSVD15</text>
<text x="112.3" y="101.3">RSVD16</text>
<text x="136" y="101.3">DC_TEST_BD61</text>
<text x="136.9" y="98.3">DC_TEST_C61</text>
<text x="136.9" y="99.8">DC_TEST_D61</text>
<text x="137" y="96.7">DC_TEST_A61</text>
<text x="112.3" y="103">RSVD17</text>
<text x="112.3" y="104.5">RSVD18</text>
<text x="112.3" y="106">RSVD19</text>
<text x="112.3" y="107.5">RSVD20</text>
<text x="136" y="107.5">DC_TEST_BG59</text>
<text x="136" y="106">DC_TEST_BG61</text>
<text x="136.1" y="104.5">DC_TEST_BE59</text>
<text x="136.1" y="103">DC_TEST_BE61</text>
<text x="112.3" y="109.1">RSVD21</text>
<text x="112.3" y="110.7">RSVD22</text>
<text x="112.3" y="112.2">RSVD23</text>
<text x="112.3" y="113.8">RSVD24</text>
<text x="136" y="109.1">DC_TEST_BG58</text>
<text x="136.7" y="112.2">DC_TEST_BG3</text>
<text x="136.7" y="110.7">DC_TEST_BG4</text>
<text x="136.8" y="113.8">DC_TEST_BE3</text>
<text x="112.3" y="115.3">RSVD25</text>
<text x="112.3" y="116.8">RSVD26</text>
<text x="112.3" y="118.4">RSVD27</text>
<text x="136.7" y="118.4">DC_TEST_BD1</text>
<text x="136.7" y="115.3">DC_TEST_BG1</text>
<text x="136.8" y="116.8">DC_TEST_BE1</text>
</g>
<g font-size="1.3">
<text x="230.4" y="17.4" transform="rotate(-90 230.4 17.4)">1</text>
<text x="230.4" y="25.1" transform="rotate(-90 230.4 25.1)">2</text>
<text x="244.3" y="57.7" transform="rotate(-90 244.3 57.7)">1</text>
<text x="244.3" y="65.4" transform="rotate(-90 244.3 65.4)">2</text>
<text x="241.3" y="79.4" transform="rotate(-90 241.3 79.4)">1</text>
<text x="244.3" y="79.4" transform="rotate(-90 244.3 79.4)">1</text>
<text x="241.3" y="87" transform="rotate(-90 241.3 87)">2</text>
<text x="244.3" y="87" transform="rotate(-90 244.3 87)">2</text>
</g>
<g font-size="1.2">
<text x="145" y="201.8">THIS SHEET OF ENGINEERING DRAWING IS THE PROPRIETARY PROPERTY OF COMPAL ELECTRONICS, INC. AND CONTAINS CONFIDENTIAL</text>
<text x="145" y="203.2">AND TRADE SECRET INFORMATION. THIS SHEET MAY NOT BE TRANSFERED FROM THE CUSTODY OF THE COMPETENT DIVISION OF R&amp;D</text>
<text x="145" y="204.6">DEPARTMENT EXCEPT AS AUTHORIZED BY COMPAL ELECTRONICS, INC. NEITHER THIS SHEET NOR THE INFORMATION IT CONTAINS</text>
<text x="145" y="205.9">MAY BE USED BY OR DISCLOSED TO ANY THIRD PARTY WITHOUT PRIOR WRITTEN CONSENT OF COMPAL ELECTRONICS, INC.</text>
</g>
<g font-size="1.1">
<text x="30.6" y="1.2">A</text>
<text x="88.9" y="1.2">B</text>
<text x="147.1" y="1.2">C</text>
<text x="205.4" y="1.2">D</text>
<text x="263.6" y="1.2">E</text>
<text x=".4" y="28.3">1</text>
<text x="293.2" y="28.3">1</text>
<text x=".4" y="79.8">2</text>
<text x="293.2" y="79.8">2</text>
<text x=".4" y="131.3">3</text>
<text x="293.2" y="131.3">3</text>
<text x=".4" y="182.8">4</text>
<text x="293.2" y="182.8">4</text>
<text x="30.6" y="208.8">A</text>
<text x="88.9" y="208.8">B</text>
<text x="147.1" y="208.8">C</text>
<text x="205.4" y="208.8">D</text>
<text x="263.6" y="208.8">E</text>
</g>
</svg>
